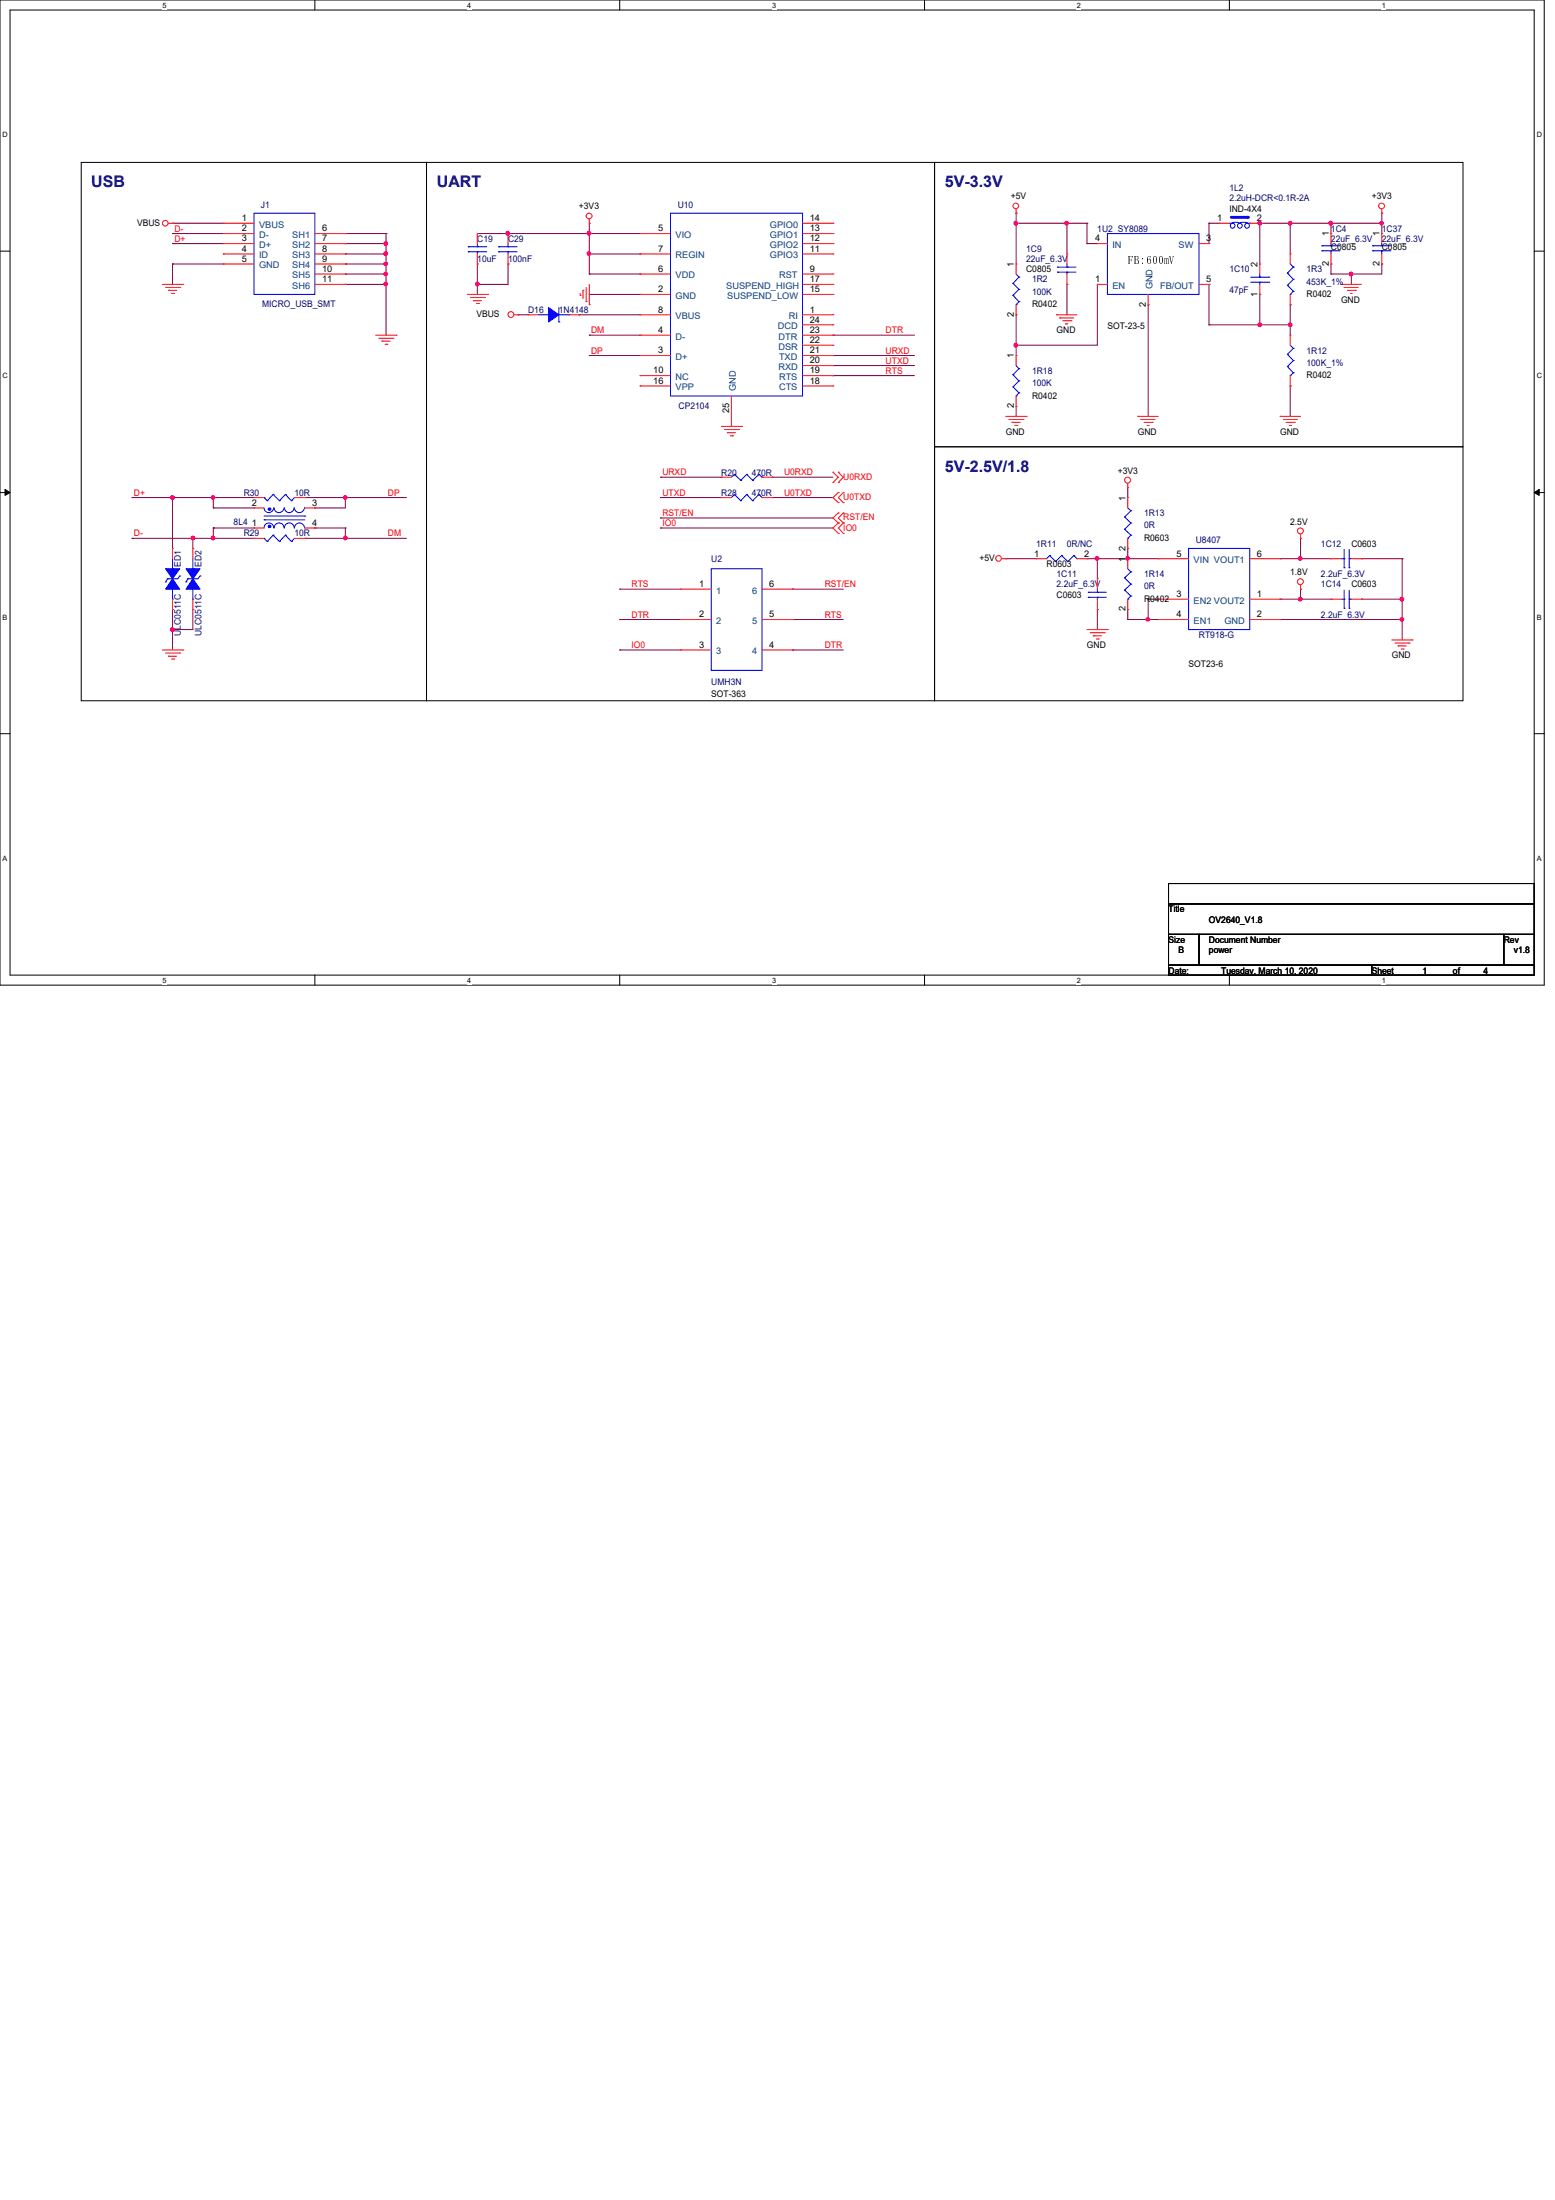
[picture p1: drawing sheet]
<svg xmlns="http://www.w3.org/2000/svg" width="210mm" height="297mm" viewBox="0 0 210 297" stroke-linecap="round" stroke-linejoin="round" font-family="sans-serif">
<path d="M0 0h208.4v133h-208.4zM1.4 1.4h205.7v130.3h-205.7z" fill="none" stroke="#000" stroke-width=".13"/>
<g fill="#fff">
<path d="M21.9 .1h.6v1.1h-.6z"/>
<path d="M21.9 131.8h.6v1.1h-.6z"/>
</g>
<path d="M42.5 0v1.4M42.5 131.7v1.3" fill="none" stroke="#000" stroke-width=".13"/>
<g fill="#fff">
<path d="M63.1 .1h.5v1.1h-.5z"/>
<path d="M63.1 131.8h.5v1.1h-.5z"/>
</g>
<path d="M83.7 0v1.4M83.7 131.7v1.3" fill="none" stroke="#000" stroke-width=".13"/>
<g fill="#fff">
<path d="M104.2 .1h.6v1.1h-.6z"/>
<path d="M104.2 131.8h.6v1.1h-.6z"/>
</g>
<path d="M124.8 0v1.4M124.8 131.7v1.3" fill="none" stroke="#000" stroke-width=".13"/>
<g fill="#fff">
<path d="M145.4 .1h.5v1.1h-.5z"/>
<path d="M145.4 131.8h.5v1.1h-.5z"/>
</g>
<path d="M165.9 0v1.4M165.9 131.7v1.3" fill="none" stroke="#000" stroke-width=".13"/>
<g fill="#fff">
<path d="M186.5 .1h.6v1.1h-.6z"/>
<path d="M186.5 131.8h.6v1.1h-.6z"/>
<path d="M.3 17.6h.8v1.1h-.8z"/>
<path d="M207.4 17.6h.8v1.1h-.8z"/>
<path d="M.3 50.2h.8v1.1h-.8z"/>
<path d="M207.4 50.2h.8v1.1h-.8z"/>
</g>
<path d="M0 33.9h1.4M207.1 33.9h1.3" fill="none" stroke="#000" stroke-width=".13"/>
<g fill="#fff">
<path d="M.3 82.8h.7v1.1h-.7z"/>
<path d="M207.4 82.8h.7v1.1h-.7z"/>
</g>
<path d="M0 66.5h1.4M.7 66.1l.7 .4-.7 .4zM207.1 66.5l.7-.4v.8zM207.1 66.5h1.3" fill="none" stroke="#000" stroke-width=".13"/>
<path d="M.7 66.1l.7 .4-.7 .4zM207.1 66.5l.7-.4v.8z" fill="#000"/>
<g fill="#fff">
<path d="M.3 115.3h.7v1.1h-.7z"/>
<path d="M207.4 115.3h.7v1.1h-.7z"/>
</g>
<path d="M11 21.9h46.6v72.7h-46.6zM57.6 21.9h68.6v72.7h-68.6zM126.2 21.9h71.3v38.4h-71.3zM126.2 60.3h71.3v34.3h-71.3zM0 99.1h1.4M207.1 99.1h1.3" fill="none" stroke="#000" stroke-width=".13"/>
<g fill="none" stroke="#7f003f" stroke-width=".13">
<path d="M79.5 39.8h.1M79.5 30.1h.1M79.5 37h.1M79.5 34.3h.1M79.5 39.8h6.9M79.5 30.1v1.4M79.5 37h6.9M79.5 34.3h6.9M78.1 42.5h.1M78.1 42.5h8.3M79.5 45.3h.1M79.5 48h.1"/>
<path d="M79.5 45.3h6.9M79.5 48h6.9M112.4 45.3h.1M112.4 50.7h.1M112.4 45.3h11M112.4 50.7h11"/>
</g>
<circle cx="79.5" cy="34.2" r=".26" fill="#f0f"/>
<circle cx="79.5" cy="34.2" r=".26" fill="none" stroke="#f0f" stroke-width=".13"/>
<path d="M79.5 34.3h.1M79.5 31.5h.1M79.5 31.5v5.5M79.5 31.5h6.9" fill="none" stroke="#7f003f" stroke-width=".13"/>
<circle cx="79.5" cy="31.5" r=".26" fill="#f0f"/>
<circle cx="79.5" cy="31.5" r=".26" fill="none" stroke="#f0f" stroke-width=".13"/>
<path d="M68.6 31.5h.1M68.6 31.5h10.9" fill="none" stroke="#7f003f" stroke-width=".13"/>
<circle cx="68.5" cy="31.5" r=".26" fill="#f0f"/>
<circle cx="68.5" cy="31.5" r=".26" fill="none" stroke="#f0f" stroke-width=".13"/>
<path d="M64.4 35.6h.1M64.4 38.4h.1M64.4 35.6v2.8M68.6 35.6h.1M68.6 35.6v2.8h-4.2" fill="none" stroke="#7f003f" stroke-width=".13"/>
<circle cx="64.4" cy="38.4" r=".26" fill="#f0f"/>
<circle cx="64.4" cy="38.4" r=".26" fill="none" stroke="#f0f" stroke-width=".13"/>
<g fill="none" stroke="#7f003f" stroke-width=".13">
<path d="M64.4 38.4h.1M64.4 31.5h.1M64.4 38.4v1.4M64.4 31.5h4.2M28.8 67.2h.1M28.8 67.2h5.5M83.7 79.5h.1M83.7 79.5h8.2M107 79.5h.1M107 79.5h6.8M83.7 87.8h.1M83.7 83.7h.1"/>
<path d="M83.7 87.8h8.2M83.7 83.7h8.2M107 87.8h.1M107 83.7h.1M107 87.8h6.8M107 83.7h6.8"/>
</g>
<path d="M28.6 67l.1-.1 .3 .1-.1 .4h-.2h-.1z" fill-rule="evenodd" fill="#f0f"/>
<path d="M28.6 67l.1-.1 .3 .1-.1 .4h-.2h-.1z" fill="none" stroke="#f0f" stroke-width=".13"/>
<path d="M46.6 72.7h.1M46.6 72.7h8.3" fill="none" stroke="#7f003f" stroke-width=".13"/>
<circle cx="46.6" cy="72.6" r=".26" fill="#f0f"/>
<circle cx="46.6" cy="72.6" r=".26" fill="none" stroke="#f0f" stroke-width=".13"/>
<path d="M46.6 67.2h.1M46.6 67.2h8.3" fill="none" stroke="#7f003f" stroke-width=".13"/>
<circle cx="46.6" cy="67.2" r=".26" fill="#f0f"/>
<circle cx="46.6" cy="67.2" r=".26" fill="none" stroke="#f0f" stroke-width=".13"/>
<g fill="none" stroke="#7f003f" stroke-width=".13">
<path d="M28.8 68.6h.1M28.8 71.3h.1M28.8 72.7h.1M28.8 68.6h5.5M28.8 71.3h5.5M28.8 72.7h5.5M41.1 67.2h.1M41.1 67.2h5.5M42.5 68.6h.1M42.5 71.3h.1M42.5 71.3h4.1M46.6 67.2h.1"/>
<path d="M46.6 71.3h.1M46.6 67.2v1.4h-4.1M46.6 71.3v1.4"/>
</g>
<path d="M28.6 72.5l.1-.1 .3 .1-.1 .3-.2 .1-.1-.1z" fill-rule="evenodd" fill="#f0f"/>
<path d="M28.6 72.5l.1-.1 .3 .1-.1 .3-.2 .1-.1-.1z" fill="none" stroke="#f0f" stroke-width=".13"/>
<path d="M23.3 67.2h.1M23.3 67.2h5.5M28.8 67.2h.1M28.8 67.2v1.4M41.1 72.7h.1M41.1 72.7h5.5" fill="none" stroke="#7f003f" stroke-width=".13"/>
<circle cx="23.3" cy="67.2" r=".26" fill="#f0f"/>
<circle cx="23.3" cy="67.2" r=".26" fill="none" stroke="#f0f" stroke-width=".13"/>
<path d="M17.8 72.7h.1M17.8 67.2h.1M17.8 72.7h8.2M17.8 67.2h5.5M23.3 67.2h.1M23.3 67.2v6.8M26 72.7h.1M26 72.7v1.3M28.8 71.3h.1M28.8 71.3v1.4M23.3 85h.1M23.3 85v2.8" fill="none" stroke="#7f003f" stroke-width=".13"/>
<circle cx="23.3" cy="85" r=".26" fill="#f0f"/>
<circle cx="23.3" cy="85" r=".26" fill="none" stroke="#f0f" stroke-width=".13"/>
<path d="M26 72.7h.1M26 72.7h2.8M23.3 85h.1M26 82.3h.1M26 82.3v2.7h-2.7" fill="none" stroke="#7f003f" stroke-width=".13"/>
<circle cx="26" cy="72.6" r=".26" fill="#f0f"/>
<circle cx="26" cy="72.6" r=".26" fill="none" stroke="#f0f" stroke-width=".13"/>
<path d="M46.6 31.5h.1M46.6 31.5h5.5M52.1 32.9h.1M52.1 32.9v1.4M69.9 42.5h.1M69.9 42.5h1.4M23.3 82.3h.1M23.3 82.3v2.7" fill="none" stroke="#7f003f" stroke-width=".13"/>
<circle cx="52.1" cy="32.9" r=".26" fill="#f0f"/>
<circle cx="52.1" cy="32.9" r=".26" fill="none" stroke="#f0f" stroke-width=".13"/>
<path d="M46.6 32.9h.1M46.6 34.3h.1M46.6 32.9h5.5M46.6 34.3h5.5M52.1 34.3h.1M52.1 34.3v1.3" fill="none" stroke="#7f003f" stroke-width=".13"/>
<circle cx="52.1" cy="34.2" r=".26" fill="#f0f"/>
<circle cx="52.1" cy="34.2" r=".26" fill="none" stroke="#f0f" stroke-width=".13"/>
<path d="M46.6 35.6h.1M46.6 35.6h5.5M52.1 38.4h.1M52.1 38.4v6.9" fill="none" stroke="#7f003f" stroke-width=".13"/>
<circle cx="52.1" cy="38.4" r=".26" fill="#f0f"/>
<circle cx="52.1" cy="38.4" r=".26" fill="none" stroke="#f0f" stroke-width=".13"/>
<g fill="none" stroke="#7f003f" stroke-width=".13">
<path d="M23.3 35.6h.1M23.3 32.9h.1M23.3 31.5h.1M23.3 30.1h.1M23.3 35.6h6.8M23.3 35.6v2.8M23.3 32.9h6.8M23.3 31.5h6.8M23.3 30.1h6.8M46.6 37h.1M46.6 38.4h.1M46.6 38.4h5.5"/>
<path d="M52.1 35.6h.1M52.1 35.6v1.4h-5.5"/>
</g>
<circle cx="52.1" cy="35.6" r=".25" fill="#f0f"/>
<circle cx="52.1" cy="35.6" r=".25" fill="none" stroke="#f0f" stroke-width=".13"/>
<path d="M52.1 31.5h.1M52.1 37h.1M52.1 31.5v1.4M52.1 37v1.4" fill="none" stroke="#7f003f" stroke-width=".13"/>
<circle cx="52.1" cy="37" r=".26" fill="#f0f"/>
<circle cx="52.1" cy="37" r=".26" fill="none" stroke="#f0f" stroke-width=".13"/>
<g fill="none" stroke="#7f003f" stroke-width=".13">
<path d="M144 30.1h.1M144 30.1h2.7M186.5 28.8h.1M186.5 28.8v1.3M112.4 48h.1M112.4 49.4h.1M112.4 48h11M112.4 49.4h11M89.2 64.4h.1M89.2 67.2h.1M89.2 71.3h.1M89.2 69.9h.1"/>
<path d="M89.2 67.2h8.2M89.2 64.4h8.2M89.2 71.3h23.2M89.2 69.9h23.2M104.2 67.2h.1M104.2 64.4h.1M104.2 67.2h8.2M104.2 64.4h8.2"/>
</g>
<circle cx="144" cy="30.1" r=".26" fill="#f0f"/>
<circle cx="144" cy="30.1" r=".26" fill="none" stroke="#f0f" stroke-width=".13"/>
<path d="M148.1 38.4h.1M148.1 38.4v8.2h-10.9M137.2 46.6h.1" fill="none" stroke="#7f003f" stroke-width=".13"/>
<circle cx="137.1" cy="46.6" r=".26" fill="#f0f"/>
<circle cx="137.1" cy="46.6" r=".26" fill="none" stroke="#f0f" stroke-width=".13"/>
<g fill="none" stroke="#7f003f" stroke-width=".13">
<path d="M137.2 30.1h.1M137.2 30.1v5.5M144 30.1h.1M144 38.4h.1M144 30.1v4.2M144 38.4v4.1M146.7 30.1h.1M146.7 32.9h.1M146.7 30.1v2.8M146.7 32.9h1.4M163.2 30.1h.1M163.2 38.4h.1"/>
<path d="M163.2 30.1v2.8M163.2 38.4v5.5M163.2 30.1h1.4M174.2 30.1h.1M174.2 30.1h5.5M155 41.1h.1M155 41.1v15.1"/>
</g>
<path d="M179.5 30l.1-.1 .2 .1v.3l-.2 .1-.1-.1z" fill-rule="evenodd" fill="#f0f"/>
<path d="M179.5 30l.1-.1 .2 .1v.3l-.2 .1-.1-.1z" fill="none" stroke="#f0f" stroke-width=".13"/>
<circle cx="174.2" cy="30.1" r=".26" fill="#f0f"/>
<circle cx="174.2" cy="30.1" r=".26" fill="none" stroke="#f0f" stroke-width=".13"/>
<path d="M179.7 30.1h.1M179.7 30.1h6.8" fill="none" stroke="#7f003f" stroke-width=".13"/>
<path d="M186.3 30l.2-.1 .2 .1v.3l-.2 .1-.2-.1z" fill-rule="evenodd" fill="#f0f"/>
<path d="M186.3 30l.2-.1 .2 .1v.3l-.2 .1-.2-.1z" fill="none" stroke="#f0f" stroke-width=".13"/>
<path d="M179.5 30l.1-.1 .2 .1v.3l-.2 .1-.1-.1z" fill-rule="evenodd" fill="#f0f"/>
<path d="M179.5 30l.1-.1 .2 .1v.3l-.2 .1-.1-.1z" fill="none" stroke="#f0f" stroke-width=".13"/>
<path d="M170.1 30.1h.1M170.1 30.1h4.1M174.2 30.1h.1M174.2 30.1v4.2M179.7 37h.1M179.7 37h6.8M182.4 37h.1M186.5 30.1h.1M186.5 30.1v1.4M174.2 43.9h.1M174.2 43.9v1.4" fill="none" stroke="#7f003f" stroke-width=".13"/>
<circle cx="182.4" cy="37" r=".26" fill="#f0f"/>
<circle cx="182.4" cy="37" r=".26" fill="none" stroke="#f0f" stroke-width=".13"/>
<path d="M170.1 43.9h.1M170.1 43.9h4.1M174.2 52.1h.1M174.2 52.1v4.1" fill="none" stroke="#7f003f" stroke-width=".13"/>
<circle cx="174.2" cy="43.9" r=".26" fill="#f0f"/>
<circle cx="174.2" cy="43.9" r=".26" fill="none" stroke="#f0f" stroke-width=".13"/>
<circle cx="170.1" cy="43.9" r=".26" fill="#f0f"/>
<circle cx="170.1" cy="43.9" r=".26" fill="none" stroke="#f0f" stroke-width=".13"/>
<path d="M170.1 30.1h.1M170.1 30.1v5.5" fill="none" stroke="#7f003f" stroke-width=".13"/>
<circle cx="170.1" cy="30.1" r=".26" fill="#f0f"/>
<circle cx="170.1" cy="30.1" r=".26" fill="none" stroke="#f0f" stroke-width=".13"/>
<path d="M137.2 30.1h.1M137.2 30.1h6.8M170.1 39.8h.1M170.1 39.8v4.1h-6.9M163.2 43.9h.1M174.2 41.1h.1M174.2 41.1v2.8" fill="none" stroke="#7f003f" stroke-width=".13"/>
<circle cx="137.1" cy="30.1" r=".26" fill="#f0f"/>
<circle cx="137.1" cy="30.1" r=".26" fill="none" stroke="#f0f" stroke-width=".13"/>
<path d="M137.2 28.8h.1M137.2 28.8v1.3M179.7 30.1h.1M179.7 30.1v1.4M186.5 35.6h.1M186.5 35.6v1.4M137.2 46.6h.1M137.2 46.6v1.4" fill="none" stroke="#7f003f" stroke-width=".13"/>
<path d="M179.5 30l.1-.1 .2 .1v.3l-.2 .1-.1-.1z" fill-rule="evenodd" fill="#f0f"/>
<path d="M179.5 30l.1-.1 .2 .1v.3l-.2 .1-.1-.1z" fill="none" stroke="#f0f" stroke-width=".13"/>
<path d="M179.7 35.6h.1M179.7 35.6v1.4M182.4 37h.1M182.4 37v1.4M137.2 42.5h.1M137.2 54.9h.1M137.2 42.5v4.1M137.2 54.9v1.3M155 83.7h.1M155 83.7h1.3" fill="none" stroke="#7f003f" stroke-width=".13"/>
<circle cx="154.9" cy="83.6" r=".25" fill="#f0f"/>
<circle cx="154.9" cy="83.6" r=".25" fill="none" stroke="#f0f" stroke-width=".13"/>
<path d="M152.2 75.4h.1M152.2 75.4h4.1M155 80.9h.1M155 80.9h1.3M155 80.9v2.8" fill="none" stroke="#7f003f" stroke-width=".13"/>
<path d="M152 75.2l.2-.1 .2 .2v.3h-.2h-.2z" fill-rule="evenodd" fill="#f0f"/>
<path d="M152 75.2l.2-.1 .2 .2v.3h-.2h-.2z" fill="none" stroke="#f0f" stroke-width=".13"/>
<path d="M148.1 75.4h.1M148.1 75.4v2.7M152.2 83.7h.1M152.2 83.7h2.8" fill="none" stroke="#7f003f" stroke-width=".13"/>
<circle cx="148.1" cy="75.4" r=".26" fill="#f0f"/>
<circle cx="148.1" cy="75.4" r=".26" fill="none" stroke="#f0f" stroke-width=".13"/>
<path d="M135.8 75.4h.1M135.8 75.4h4.1M146.7 75.4h.1M146.7 75.4h1.4M152.2 65.8h.1M152.2 65.8v1.4M175.6 75.4h.1M175.6 75.4h4.1M148.1 82.3h.1M148.1 82.3v2.7M152.2 82.3h.1M152.2 82.3v1.4" fill="none" stroke="#7f003f" stroke-width=".13"/>
<circle cx="175.5" cy="75.4" r=".26" fill="#f0f"/>
<circle cx="175.5" cy="75.4" r=".26" fill="none" stroke="#f0f" stroke-width=".13"/>
<path d="M175.6 80.9h.1M175.6 80.9h4.1" fill="none" stroke="#7f003f" stroke-width=".13"/>
<circle cx="175.5" cy="80.9" r=".26" fill="#f0f"/>
<circle cx="175.5" cy="80.9" r=".26" fill="none" stroke="#f0f" stroke-width=".13"/>
<path d="M183.8 75.4h.1M183.8 75.4h5.5M172.8 83.7h.1M172.8 83.7h16.5M183.8 80.9h.1M183.8 80.9h5.5M189.3 83.7h.1M189.3 83.7v2.7" fill="none" stroke="#7f003f" stroke-width=".13"/>
<circle cx="189.2" cy="83.6" r=".25" fill="#f0f"/>
<circle cx="189.2" cy="83.6" r=".25" fill="none" stroke="#f0f" stroke-width=".13"/>
<path d="M152.2 74h.1M152.2 74v1.4M172.8 75.4h.1M175.6 72.7h.1M175.6 79.5h.1M175.6 72.7v2.7h-2.8M175.6 79.5v1.4h-2.8M172.8 80.9h.1M189.3 80.9h.1M189.3 80.9v2.8" fill="none" stroke="#7f003f" stroke-width=".13"/>
<circle cx="189.2" cy="80.9" r=".26" fill="#f0f"/>
<circle cx="189.2" cy="80.9" r=".26" fill="none" stroke="#f0f" stroke-width=".13"/>
<path d="M148.1 75.4h.1M148.1 75.4h4.1M189.3 75.4h.1M189.3 75.4v5.5" fill="none" stroke="#7f003f" stroke-width=".13"/>
<g fill="none" stroke="#f00" stroke-width=".13">
<path d="M21.9 38.4h2.8M22.4 38.8h1.9M22.7 39.2h.1M22.7 39.2h1.1M22.7 30.1h.6M23.2 39.6h.3M23.3 30.1h.1M23.5 39.6h.1M24.3 38.8h.1M24.7 38.4h.1M30.1 30.1h.1M30.1 31.5h.1"/>
<path d="M30.1 32.9h.1M30.1 34.3h.1M30.1 35.6h.1M30.1 30.1h4.2M30.1 31.5h4.2M30.1 32.9h4.2M30.1 34.3h4.2M30.1 35.6h4.2M42.5 38.4h4.1M42.5 31.5h4.1M42.5 32.9h4.1M42.5 34.3h4.1"/>
<path d="M42.5 35.6h4.1M42.5 37h4.1M46.6 31.5h.1M46.6 32.9h.1M46.6 34.3h.1M46.6 35.6h.1M46.6 37h.1M46.6 38.4h.1M63.1 39.8h2.7M65.8 39.8h.1M78.3 39.9h.1M78.3 39.6v.3"/>
<path d="M78.7 39.2h.1M78.7 39.2v1.1M79.1 38.8v1.9M79.5 30.1h.1M79.5 29.6v.5M79.5 38.4v2.7M137.2 28.8h.1M137.2 28.2v.6M181 38.4h.1M181 38.4h2.8M181.4 38.8h.1M181.4 38.8h1.9"/>
<path d="M181.9 39.2h1.1M182.3 39.6h.1M182.3 39.6h.2M183 39.2h.1M186.5 28.8h.1M186.5 28.2v.6M50.7 45.3h2.8M51.1 45.7h1.9M51.6 46.1h.1M51.6 46.1h1.1M52 46.5h.2M52.2 46.5h.1"/>
<path d="M53 45.7h.1M53.5 45.3h.1M63.5 40.2h1.9M63.9 40.6h.1M63.9 40.6h1.1M64.3 41h.3M64.6 41h.1M65.4 40.2h.1M69.4 42.5h.5M69.9 42.5h.1M79.1 40.7h.1M79.5 41.1h.1"/>
<path d="M97.4 57.6h2.7M97.8 58h1.9M98.2 58.4h.1M98.2 58.4h1.1M98.6 58.8h.3M98.9 58.8h.1M99.7 58h.1M100.1 57.6h.1M135.8 56.2h2.7M136.2 56.6h1.9M136.6 57h.1M136.6 57h1.1"/>
<path d="M137 57.4h.3M137.3 57.4h.1M138.1 56.6h.1M138.5 56.2h.1M142.6 42.5h.1M142.6 42.5h2.8M143 42.9h.1M143 42.9h1.9M143.5 43.3h1.1M143.8 43.7h.1M143.8 43.7h.3M144.6 43.3h.1"/>
<path d="M153.6 56.2h.1M153.6 56.2h2.7M154 56.6h.1M154 56.6h1.9M154.4 57h1.1M154.9 57.4h.1M154.9 57.4h.2M155.5 57h.1M172.8 56.2h.1M172.8 56.2h2.8M173.2 56.6h.1M173.2 56.6h1.9"/>
<path d="M173.6 57h1.1M174 57.4h.1M174 57.4h.3M174.7 57h.1M97.4 64.4h.1M97.4 64.4h1.3M102.9 64.4h1.3M104.2 64.4h.1M112.4 65.2h.1M112.4 63.8h.1M112.4 63.8l.8 .6-.8 .8M113.2 65.2h.1"/>
<path d="M113.2 63.8h.1M113.2 66.5h.1M113.2 67.9h.1M113.2 69.3h.1M113.2 70.6h.1M113.2 72h.1M113.2 63.8l.6 .6-.6 .8M113.2 66.5l-.8 .7 .8 .7M113.2 69.3l-.8 .6 .8 .7M113.2 70.6l-.8 .7 .8 .7M113.8 67.9h.1M113.8 66.5h.1"/>
<path d="M113.8 70.6h.1M113.8 69.3h.1M113.8 72h.1M113.8 66.5l-.6 .7 .6 .7M113.8 69.3l-.6 .6 .6 .7M113.8 70.6l-.6 .7 .6 .7M135.2 75.4h.6M135.8 75.4h.1M152.2 65.8h.1M152.2 65.3v.5M175.6 72.7h.1M175.6 79.5h.1"/>
<path d="M175.6 72.1v.6M175.6 79v.5M21.9 87.8h2.8M22.4 88.2h1.9M22.7 88.6h.1M22.7 88.6h1.1M23.2 89h.3M23.5 89h.1M24.3 88.2h.1M24.7 87.8h.1M146.7 85h2.8M147.2 85.4h1.9"/>
<path d="M147.6 85.9h.1M147.6 85.9h1.1M148 86.3h.3M148.3 86.3h.1M149.1 85.4h.1M149.5 85h.1M187.9 86.4h2.7M188.3 86.8h1.9M188.7 87.2h.1M188.7 87.2h1.1M189.1 87.6h.3M189.4 87.6h.1"/>
<path d="M190.2 86.8h.1M190.6 86.4h.1"/>
<circle cx="22.3" cy="30.1" r=".38"/>
<circle cx="79.5" cy="29.2" r=".39"/>
<circle cx="137.1" cy="27.8" r=".38"/>
<circle cx="186.5" cy="27.8" r=".39"/>
<circle cx="69" cy="42.5" r=".39"/>
<circle cx="134.8" cy="75.4" r=".38"/>
<circle cx="152.2" cy="64.8" r=".4"/>
<circle cx="175.5" cy="71.7" r=".4"/>
<circle cx="175.5" cy="78.5" r=".4"/>
</g>
<path d="M157.7 119.3h49.4v2.7h-49.4zM157.7 122h49.4v4.2h-49.4zM157.7 126.2h4.1v4.1h-4.1zM157.7 130.3h27.5v1.4h-27.5zM161.8 126.2h41.2v4.1h-41.2zM185.2 130.3h21.9v1.4h-21.9zM203 126.2h4.1v4.1h-4.1z" fill="none" stroke="#000" stroke-width=".13"/>
<g fill="none" stroke="#00f" stroke-width=".13">
<path d="M34.3 28.8h8.2v11h-8.2zM22.6 78.1h.1M22.6 78.1h1.4M23.3 76.8h.1M23.3 75.4v1.4M23.3 79.5v1.4M99.1 64.1h.1M99.1 64.1l-.4 .3M99.1 64.1l.9 .8M100 64.9h.1M100.8 64.1h.1M100.8 64.1l-.8 .8"/>
<path d="M100.8 64.1l.8 .8M101.6 64.9h.1M102.4 64.1h.1M102.4 64.1l-.8 .8M102.4 64.1l.5 .3M102.9 64.4h.1M23.3 80.9h.1"/>
</g>
<path d="M22.4 76.8h1.9l-1 1.3z" fill-rule="evenodd" fill="#00f"/>
<path d="M22.4 76.8h1.9l-1 1.3zM22.4 78.6h.1M22.6 78.1l-.2 .5M24.3 77.8h.1M24.3 77.8l-.3 .3" fill="none" stroke="#00f" stroke-width=".13"/>
<path d="M23.3 78.1l1 1.4h-1.9z" fill-rule="evenodd" fill="#00f"/>
<g fill="none" stroke="#00f" stroke-width=".13">
<path d="M173.8 36.9h.1M173.8 38.5h.1M173.8 36.9l.8 .8M173.8 38.5l.8 .8M174.2 39.8h.1M174.2 35.6l.4 .5M174.6 36.1h.1M174.6 37.7h.1M174.6 39.3h.1M174.6 36.1l-.8 .8M174.6 37.7l-.8 .8M174.6 39.3l-.4 .5"/>
<path d="M23.3 78.1l1 1.4h-1.9zM25.4 78.1h.1M25.4 78.1h1.3M26 76.8h.1M26 75.4v1.4M26 79.5v1.4M151.8 69.8h.1M151.8 71.5h.1M151.8 69.8l.9 .8M151.8 71.5l.9 .8M152.2 72.7h.1M152.2 68.6l.5 .4"/>
<path d="M152.7 69h.1M152.7 70.6h.1M152.7 72.3h.1M152.7 69l-.9 .8M152.7 70.6l-.9 .9M152.7 72.3l-.5 .4M160.4 74h8.3v11h-8.3zM26 80.9h.1"/>
</g>
<g fill="none" stroke="#f00" stroke-width=".13">
<path d="M174.2 34.3h.1M174.2 34.3v1.3M174.2 39.8v1.3M174.2 41.1h.1M23.3 74h.1M23.3 74v1.4M152.2 67.2h.1M152.2 74h.1M152.2 67.2v1.4M152.2 72.7v1.3M156.3 75.4h.1M156.3 75.4h4.1"/>
<path d="M168.7 75.4h4.1M172.8 75.4h.1M23.3 82.3h.1M23.3 80.9v1.4M156.3 83.7h.1M156.3 80.9h.1M156.3 83.7h4.1M156.3 80.9h4.1M168.7 83.7h4.1M168.7 80.9h4.1M172.8 83.7h.1M172.8 80.9h.1"/>
</g>
<path d="M25.1 76.8h1.9l-1 1.3z" fill-rule="evenodd" fill="#00f"/>
<path d="M25.1 76.8h1.9l-1 1.3zM25.1 78.6h.1M25.4 78.1l-.3 .5M27 77.8h.1M27 77.8l-.3 .3" fill="none" stroke="#00f" stroke-width=".13"/>
<path d="M26 78.1l1 1.4h-1.9z" fill-rule="evenodd" fill="#00f"/>
<g fill="none" stroke="#00f" stroke-width=".13">
<path d="M142.7 36.1h.1M142.7 36.7h.1M142.7 36.1h2.5M142.7 36.7h2.5M144 36.7h.1M144 36.1h.1M144 35.6v.5M144 36.7v.3M168.8 37.4h2.5M168.8 38.1h2.5M170.1 38.1h.1M170.1 37.4h.1"/>
<path d="M170.1 37v.4M170.1 38.1v.3M171.3 37.4h.1M171.3 38.1h.1M72.7 42.5h1.3M74 42.5h.1M75.4 43.5h.1M75.4 41.5v2M75.4 42.5h1.4M76.8 42.5h.1M136.7 50.6h.1M136.7 52.2h.1"/>
<path d="M136.7 50.6l.8 .8M136.7 52.2l.8 .8M137.2 53.5h.1M137.2 49.4l.3 .4M137.5 49.8h.1M137.5 51.4h.1M137.5 53h.1M137.5 49.8l-.8 .8M137.5 51.4l-.8 .8M137.5 53l-.3 .5M173.8 47.8h.1M173.8 49.5h.1"/>
<path d="M173.8 47.8l.8 .9M173.8 49.5l.8 .8M174.2 50.7h.1M174.2 46.6l.4 .4M174.6 47h.1M174.6 48.7h.1M174.6 50.3h.1M174.6 47l-.8 .8M174.6 48.7l-.8 .8M174.6 50.3l-.4 .4M26 78.1l1 1.4h-1.9zM35.6 72.7h.1"/>
<path d="M35.6 72.7l.5 .4M36.1 73.1h.1M36.9 72.3h.1M36.9 72.3l.8 .8M36.9 72.3l-.8 .8M37.7 73.1h.1M38.5 72.3h.1M38.5 72.3l.8 .8M38.5 72.3l-.8 .8M39.3 73.1h.1M39.8 72.7l-.5 .4M151.8 78h.1"/>
<path d="M151.8 79.7h.1M151.8 78l.9 .9M151.8 79.7l.9 .8M152.2 76.8l.5 .4M152.7 77.2h.1M152.7 78.9h.1M152.7 77.2l-.9 .8M152.7 78.9l-.9 .8M152.2 80.9h.1M152.7 80.5h.1M152.7 80.5l-.5 .4"/>
</g>
<g fill="none" stroke="#f00" stroke-width=".13">
<path d="M144 38.4h.1M144 34.3h.1M144 34.3v1.3M144 37v1.4M170.1 39.8h.1M170.1 35.6h.1M170.1 35.6v1.4M170.1 38.4v1.4M137.2 48h.1M137.2 54.9h.1M137.2 48v1.4M137.2 53.5v1.4"/>
<path d="M174.2 45.3h.1M174.2 52.1h.1M174.2 45.3v1.3M174.2 50.7v1.4M26 74h.1M26 74v1.4M34.3 72.7h.1M34.3 72.7h1.3M39.8 72.7h1.3M41.1 72.7h.1M152.2 75.4h.1M152.2 75.4v1.4"/>
<path d="M26 82.3h.1M26 80.9v1.4M152.2 82.3h.1M152.2 80.9v1.4"/>
</g>
<path d="M74 41.5l1.4 1-1.4 1z" fill-rule="evenodd" fill="#00f"/>
<g fill="none" stroke="#00f" stroke-width=".13">
<path d="M149.5 31.5h12.3v8.3h-12.3zM74 41.5l1.4 1-1.4 1zM35.6 71.3a.66 .66 0 0 1 .7-.7 .66 .66 0 0 1 .7 .7M35.6 70.2h.1M35.6 69.7h5.5M35.6 70.2h5.5M37 68.5a.66 .66 0 0 1-.7 .7 .66 .66 0 0 1-.7-.6M37 71.3a.68 .68 0 0 1 .7-.7 .68 .68 0 0 1 .7 .7M38.4 68.5a.68 .68 0 0 1-.7 .7 .68 .68 0 0 1-.7-.6M38.4 71.3a.66 .66 0 0 1 .7-.7 .66 .66 0 0 1 .6 .7M39.7 68.5a.66 .66 0 0 1-.6 .7 .66 .66 0 0 1-.7-.6M39.8 71.3a.68 .68 0 0 1 .6-.7 .68 .68 0 0 1 .7 .7"/>
<path d="M41.1 68.5a.68 .68 0 0 1-.7 .7 .68 .68 0 0 1-.6-.6M41.1 69.7h.1"/>
</g>
<g fill="none" stroke="#f00" stroke-width=".13">
<path d="M148.1 38.4h.1M148.1 32.9h.1M148.1 38.4h1.4M148.1 32.9h1.4M155 39.8v1.3M161.8 38.4h1.4M161.8 32.9h1.4M163.2 32.9h.1M163.2 38.4h.1M71.3 42.5h.1M71.3 42.5h1.4M76.8 42.5h1.3"/>
<path d="M78.1 42.5h.1M155 41.1h.1"/>
</g>
<path d="M36.2 70.9h.3v.3h-.3z" fill-rule="evenodd" fill="#00f"/>
<path d="M36.2 70.9h.3v.3h-.3z" fill="none" stroke="#00f" stroke-width=".13"/>
<path d="M36.2 68.6h.3v.3h-.3z" fill-rule="evenodd" fill="#00f"/>
<g fill="none" stroke="#00f" stroke-width=".13">
<path d="M63.2 33.3h.1M63.2 34h.1M63.2 33.3h2.5M63.2 34h2.5M64.4 34h.1M64.4 33.3h.1M64.4 32.9v.4M64.4 34v.3M67.3 33.3h.1M67.3 34h.1M67.3 33.3h2.5M67.3 34h2.5"/>
<path d="M68.6 34h.1M68.6 33.3h.1M68.6 32.9v.4M68.6 34v.3M90.5 28.8h17.8v24.7h-17.8zM178.4 33.9h.1M178.4 33.2h.1M178.4 33.9h2.5M178.4 33.2h2.5M179.7 33.2h.1M179.7 33.9h.1M179.7 32.9v.3"/>
<path d="M179.7 33.9v.4M185.3 33.9h.1M185.3 33.2h.1M185.3 33.9h2.4M185.3 33.2h2.4M186.5 33.2h.1M186.5 33.9h.1M186.5 32.9v.3M186.5 33.9v.4M35.6 67.2h.1M35.6 67.2l.5 .4M36.1 67.6h.1"/>
<path d="M36.2 68.6h.3v.3h-.3zM36.9 66.8h.1M36.9 66.8l.8 .8M36.9 66.8l-.8 .8M37.7 67.6h.1M38.5 66.8h.1M38.5 66.8l.8 .8M38.5 66.8l-.8 .8M39.3 67.6h.1M39.8 67.2l-.5 .4M96 76.8h6.9v13.7h-6.9zM99.1 66.8h.1"/>
<path d="M99.1 66.8l-.4 .4M99.1 66.8l.9 .8M100 67.6h.1M100.8 66.8h.1M100.8 66.8l-.8 .8M100.8 66.8l.8 .8M101.6 67.6h.1M102.4 66.8h.1M102.4 66.8l-.8 .8M102.4 66.8l.5 .4M102.9 67.2h.1M141.7 75h.1"/>
<path d="M141.7 75l-.4 .4M141.7 75l.8 .8M142.5 75.8h.1M143.3 75h.1M143.3 75l-.8 .8M143.3 75l.8 .8M144.1 75.8h.1M144.9 75h.1M144.9 75l-.8 .8M144.9 75l.5 .4M145.4 75.4h.1M146.9 80h.1"/>
<path d="M146.9 80h2.5M148.1 80h.1M148.1 79.5v.5M181.4 79.7v2.4M182.1 79.7v2.4M146.9 80.6h.1M146.9 80.6h2.5M148.1 80.6h.1M148.1 80.6v.3M181 80.9h.4M181.4 82.1h.1M181.4 80.9h.1"/>
<path d="M182.1 80.9h.1M182.1 82.1h.1M182.1 80.9h.3"/>
</g>
<g fill="none" stroke="#f00" stroke-width=".13">
<path d="M64.4 35.6h.1M64.4 31.5h.1M64.4 31.5v1.4M64.4 34.3v1.3M68.6 35.6h.1M68.6 31.5h.1M68.6 31.5v1.4M68.6 34.3v1.3M86.4 31.5h.1M86.4 34.3h.1M86.4 37h.1M86.4 39.8h.1"/>
<path d="M86.4 31.5h4.1M86.4 34.3h4.1M86.4 37h4.1M86.4 39.8h4.1M108.3 31.5h4.1M108.3 34.3h4.1M108.3 37h4.1M108.3 39.8h4.1M108.3 30.1h4.1M108.3 32.9h4.1M108.3 38.4h4.1M112.4 30.1h.1"/>
<path d="M112.4 31.5h.1M112.4 32.9h.1M112.4 34.3h.1M112.4 37h.1M112.4 38.4h.1M112.4 39.8h.1M179.7 31.5h.1M179.7 35.6h.1M179.7 31.5v1.4M179.7 34.3v1.3M186.5 31.5h.1M186.5 35.6h.1"/>
<path d="M186.5 31.5v1.4M186.5 34.3v1.3M86.4 42.5h.1M86.4 45.3h.1M86.4 48h.1M86.4 52.1h.1M86.4 50.7h.1M86.4 42.5h4.1M86.4 45.3h4.1M86.4 48h4.1M86.4 52.1h4.1M86.4 50.7h4.1"/>
<path d="M98.7 57.6h.1M98.7 53.5v4.1M108.3 42.5h4.1M108.3 45.3h4.1M108.3 48h4.1M108.3 52.1h4.1M108.3 43.9h4.1M108.3 46.6h4.1M108.3 49.4h4.1M108.3 50.7h4.1M112.4 42.5h.1M112.4 43.9h.1"/>
<path d="M112.4 45.3h.1M112.4 46.6h.1M112.4 48h.1M112.4 49.4h.1M112.4 50.7h.1M112.4 52.1h.1M34.3 71.3h.1M34.3 68.6h.1M34.3 67.2h.1M34.3 71.3h1.3M34.3 68.6h1.3M34.3 67.2h1.3"/>
<path d="M39.8 67.2h1.3M41.1 67.2h.1M41.1 71.3h1.4M41.1 68.6h1.4M42.5 71.3h.1M42.5 68.6h.1M91.9 79.5h.1M91.9 79.5h4.1M97.4 67.2h.1M97.4 67.2h1.3M102.9 67.2h1.3M102.9 79.5h4.1"/>
<path d="M104.2 67.2h.1M107 79.5h.1M139.9 75.4h.1M139.9 75.4h1.4M145.4 75.4h1.3M146.7 75.4h.1M148.1 78.1h.1M148.1 78.1v1.4M91.9 83.7h.1M91.9 87.8h.1M91.9 83.7h4.1M91.9 87.8h4.1"/>
<path d="M102.9 83.7h4.1M102.9 87.8h4.1M107 83.7h.1M107 87.8h.1M148.1 82.3h.1M148.1 80.9v1.4M179.7 80.9h.1M179.7 80.9h1.3M182.4 80.9h1.4M183.8 80.9h.1"/>
</g>
<path d="M166.2 29.3h2.2" fill="none" stroke="#00f" stroke-width=".38"/>
<circle cx="168.4" cy="29.3" r=".19" fill="#00f"/>
<g fill="none" stroke="#00f" stroke-width=".13">
<path d="M136.7 38.3h.1M136.7 39.9h.1M136.7 38.3l.8 .8M136.7 39.9l.8 .8M137.2 37l.3 .4M137.5 37.4h.1M137.5 39.1h.1M137.5 37.4l-.8 .9M137.5 39.1l-.8 .8M165.9 30.1h.5M166.3 30.1h1M166.4 30.1h.1"/>
<path d="M167.4 30.1h1M168.3 30.1h.4M168.7 30.1h.1M137.2 41.1h.1M137.5 40.7h.1M137.5 40.7l-.3 .4M181 75.4h.4M181.4 76.7h.1M181.4 75.4h.1M181.4 74.2v2.5M182.1 75.4h.1M182.1 76.7h.1"/>
<path d="M182.1 75.4h.3M182.1 74.2v2.5"/>
<circle cx="166.4" cy="30.5" r=".33"/>
<circle cx="167.3" cy="30.5" r=".33"/>
<circle cx="168.3" cy="30.5" r=".33"/>
</g>
<path d="M137.2 35.6h.1M137.2 35.6v1.4M164.6 30.1h.1M164.6 30.1h1.3M168.7 30.1h1.4M170.1 30.1h.1M137.2 42.5h.1M137.2 41.1v1.4M179.7 75.4h.1M179.7 75.4h1.3M182.4 75.4h1.4M183.8 75.4h.1" fill="none" stroke="#f00" stroke-width=".13"/>
<circle cx="79.5" cy="34.2" r=".26" fill="#f0f"/>
<circle cx="79.5" cy="34.2" r=".26" fill="none" stroke="#f0f" stroke-width=".13"/>
<circle cx="79.5" cy="31.5" r=".26" fill="#f0f"/>
<circle cx="79.5" cy="31.5" r=".26" fill="none" stroke="#f0f" stroke-width=".13"/>
<circle cx="68.5" cy="31.5" r=".26" fill="#f0f"/>
<circle cx="68.5" cy="31.5" r=".26" fill="none" stroke="#f0f" stroke-width=".13"/>
<circle cx="64.4" cy="38.4" r=".26" fill="#f0f"/>
<circle cx="64.4" cy="38.4" r=".26" fill="none" stroke="#f0f" stroke-width=".13"/>
<path d="M28.6 67l.1-.1 .3 .1-.1 .4h-.2h-.1z" fill-rule="evenodd" fill="#f0f"/>
<path d="M28.6 67l.1-.1 .3 .1-.1 .4h-.2h-.1z" fill="none" stroke="#f0f" stroke-width=".13"/>
<circle cx="46.6" cy="72.6" r=".26" fill="#f0f"/>
<circle cx="46.6" cy="72.6" r=".26" fill="none" stroke="#f0f" stroke-width=".13"/>
<circle cx="46.6" cy="67.2" r=".26" fill="#f0f"/>
<circle cx="46.6" cy="67.2" r=".26" fill="none" stroke="#f0f" stroke-width=".13"/>
<path d="M28.6 72.5l.1-.1 .3 .1-.1 .3-.2 .1-.1-.1z" fill-rule="evenodd" fill="#f0f"/>
<path d="M28.6 72.5l.1-.1 .3 .1-.1 .3-.2 .1-.1-.1z" fill="none" stroke="#f0f" stroke-width=".13"/>
<circle cx="23.3" cy="67.2" r=".26" fill="#f0f"/>
<circle cx="23.3" cy="67.2" r=".26" fill="none" stroke="#f0f" stroke-width=".13"/>
<circle cx="23.3" cy="85" r=".26" fill="#f0f"/>
<circle cx="23.3" cy="85" r=".26" fill="none" stroke="#f0f" stroke-width=".13"/>
<circle cx="26" cy="72.6" r=".26" fill="#f0f"/>
<circle cx="26" cy="72.6" r=".26" fill="none" stroke="#f0f" stroke-width=".13"/>
<circle cx="52.1" cy="32.9" r=".26" fill="#f0f"/>
<circle cx="52.1" cy="32.9" r=".26" fill="none" stroke="#f0f" stroke-width=".13"/>
<circle cx="52.1" cy="34.2" r=".26" fill="#f0f"/>
<circle cx="52.1" cy="34.2" r=".26" fill="none" stroke="#f0f" stroke-width=".13"/>
<circle cx="52.1" cy="38.4" r=".26" fill="#f0f"/>
<circle cx="52.1" cy="38.4" r=".26" fill="none" stroke="#f0f" stroke-width=".13"/>
<circle cx="52.1" cy="35.6" r=".25" fill="#f0f"/>
<circle cx="52.1" cy="35.6" r=".25" fill="none" stroke="#f0f" stroke-width=".13"/>
<circle cx="52.1" cy="37" r=".26" fill="#f0f"/>
<circle cx="52.1" cy="37" r=".26" fill="none" stroke="#f0f" stroke-width=".13"/>
<circle cx="144" cy="30.1" r=".26" fill="#f0f"/>
<circle cx="144" cy="30.1" r=".26" fill="none" stroke="#f0f" stroke-width=".13"/>
<circle cx="137.1" cy="46.6" r=".26" fill="#f0f"/>
<circle cx="137.1" cy="46.6" r=".26" fill="none" stroke="#f0f" stroke-width=".13"/>
<path d="M179.5 30l.1-.1 .2 .1v.3l-.2 .1-.1-.1z" fill-rule="evenodd" fill="#f0f"/>
<path d="M179.5 30l.1-.1 .2 .1v.3l-.2 .1-.1-.1z" fill="none" stroke="#f0f" stroke-width=".13"/>
<circle cx="174.2" cy="30.1" r=".26" fill="#f0f"/>
<circle cx="174.2" cy="30.1" r=".26" fill="none" stroke="#f0f" stroke-width=".13"/>
<path d="M186.3 30l.2-.1 .2 .1v.3l-.2 .1-.2-.1z" fill-rule="evenodd" fill="#f0f"/>
<path d="M186.3 30l.2-.1 .2 .1v.3l-.2 .1-.2-.1z" fill="none" stroke="#f0f" stroke-width=".13"/>
<path d="M179.5 30l.1-.1 .2 .1v.3l-.2 .1-.1-.1z" fill-rule="evenodd" fill="#f0f"/>
<path d="M179.5 30l.1-.1 .2 .1v.3l-.2 .1-.1-.1z" fill="none" stroke="#f0f" stroke-width=".13"/>
<circle cx="182.4" cy="37" r=".26" fill="#f0f"/>
<circle cx="182.4" cy="37" r=".26" fill="none" stroke="#f0f" stroke-width=".13"/>
<circle cx="174.2" cy="43.9" r=".26" fill="#f0f"/>
<circle cx="174.2" cy="43.9" r=".26" fill="none" stroke="#f0f" stroke-width=".13"/>
<circle cx="170.1" cy="43.9" r=".26" fill="#f0f"/>
<circle cx="170.1" cy="43.9" r=".26" fill="none" stroke="#f0f" stroke-width=".13"/>
<circle cx="170.1" cy="30.1" r=".26" fill="#f0f"/>
<circle cx="170.1" cy="30.1" r=".26" fill="none" stroke="#f0f" stroke-width=".13"/>
<circle cx="137.1" cy="30.1" r=".26" fill="#f0f"/>
<circle cx="137.1" cy="30.1" r=".26" fill="none" stroke="#f0f" stroke-width=".13"/>
<path d="M179.5 30l.1-.1 .2 .1v.3l-.2 .1-.1-.1z" fill-rule="evenodd" fill="#f0f"/>
<path d="M179.5 30l.1-.1 .2 .1v.3l-.2 .1-.1-.1z" fill="none" stroke="#f0f" stroke-width=".13"/>
<circle cx="154.9" cy="83.6" r=".25" fill="#f0f"/>
<circle cx="154.9" cy="83.6" r=".25" fill="none" stroke="#f0f" stroke-width=".13"/>
<path d="M152 75.2l.2-.1 .2 .2v.3h-.2h-.2z" fill-rule="evenodd" fill="#f0f"/>
<path d="M152 75.2l.2-.1 .2 .2v.3h-.2h-.2z" fill="none" stroke="#f0f" stroke-width=".13"/>
<circle cx="148.1" cy="75.4" r=".26" fill="#f0f"/>
<circle cx="148.1" cy="75.4" r=".26" fill="none" stroke="#f0f" stroke-width=".13"/>
<circle cx="175.5" cy="75.4" r=".26" fill="#f0f"/>
<circle cx="175.5" cy="75.4" r=".26" fill="none" stroke="#f0f" stroke-width=".13"/>
<circle cx="175.5" cy="80.9" r=".26" fill="#f0f"/>
<circle cx="175.5" cy="80.9" r=".26" fill="none" stroke="#f0f" stroke-width=".13"/>
<circle cx="189.2" cy="83.6" r=".25" fill="#f0f"/>
<circle cx="189.2" cy="83.6" r=".25" fill="none" stroke="#f0f" stroke-width=".13"/>
<circle cx="189.2" cy="80.9" r=".26" fill="#f0f"/>
<circle cx="189.2" cy="80.9" r=".26" fill="none" stroke="#f0f" stroke-width=".13"/>
<g font-size="2.2" fill="#00007f">
<text x="12.3" y="25.3">USB</text>
<text x="59" y="25.3">UART</text>
<text x="127.6" y="25.3">5V-3.3V</text>
<text x="127.6" y="63.8">5V-2.5V/1.8</text>
</g>
<text font-size="1.6" x="152.2" y="35.7">FB:600mV</text>
<g font-size="1.2">
<text x="32.6" y="29.8">1</text>
<text x="78.1" y="28.3">+3V3</text>
<text x="109.3" y="29.8">14</text>
<text x="136.4" y="26.9">+5V</text>
<text x="164.3" y="29.8">1</text>
<text x="165.9" y="28.6">IND-4X4</text>
<text x="169.7" y="29.8">2</text>
<text x="185.2" y="26.9">+3V3</text>
<text x="18.5" y="30.5">VBUS</text>
<text x="32.6" y="31.2">2</text>
<text x="32.6" y="32.6">3</text>
<text x="32.6" y="34">4</text>
<text x="32.6" y="35.3">5</text>
<text x="43.5" y="31.2">6</text>
<text x="43.5" y="32.6">7</text>
<text x="43.5" y="34">8</text>
<text x="43.5" y="35.3">9</text>
<text x="88.9" y="31.2">5</text>
<text x="88.9" y="34">7</text>
<text x="109.3" y="31.2">13</text>
<text x="109.3" y="32.6">12</text>
<text x="109.3" y="34">11</text>
<text x="147.8" y="32.6">4</text>
<text x="162.8" y="32.6">3</text>
<text x="179.4" y="35.9" transform="rotate(-90 179.4 35.9)">2</text>
<text x="179.4" y="31.9" transform="rotate(-90 179.4 31.9)">1</text>
<text x="179.7" y="33.8">C0805</text>
<text x="186.2" y="35.9" transform="rotate(-90 186.2 35.9)">2</text>
<text x="186.2" y="31.9" transform="rotate(-90 186.2 31.9)">1</text>
<text x="186.5" y="33.8">C0805</text>
<text x="43.5" y="36.7">10</text>
<text x="43.5" y="38.1">11</text>
<text x="88.9" y="36.7">6</text>
<text x="88.9" y="39.5">2</text>
<text x="109.3" y="36.7">9</text>
<text x="109.3" y="38.1">17</text>
<text x="109.3" y="39.5">15</text>
<text x="136.9" y="36" transform="rotate(-90 136.9 36)">1</text>
<text x="138.5" y="36.8">C0805</text>
<text x="139.3" y="41.4">R0402</text>
<text x="147.8" y="38.1">1</text>
<text x="154.7" y="41.4" transform="rotate(-90 154.7 41.4)">2</text>
<text x="162.8" y="38.1">5</text>
<text x="169.8" y="40" transform="rotate(-90 169.8 40)">1</text>
<text x="169.8" y="36" transform="rotate(-90 169.8 36)">2</text>
<text x="176.4" y="40.1">R0402</text>
<text x="181" y="40.9">GND</text>
<text x="64.3" y="42.8">VBUS</text>
<text x="88.9" y="42.2">8</text>
<text x="88.9" y="45">4</text>
<text x="88.9" y="47.7">3</text>
<text x="109.3" y="42.2">1</text>
<text x="109.3" y="43.6">24</text>
<text x="109.3" y="45">23</text>
<text x="109.3" y="46.3">22</text>
<text x="109.3" y="47.7">21</text>
<text x="136.9" y="42.8" transform="rotate(-90 136.9 42.8)">2</text>
<text x="142.6" y="45">GND</text>
<text x="149.5" y="44.5">SOT-23-5</text>
<text x="88.2" y="51.8">16</text>
<text x="88.2" y="50.4">10</text>
<text x="109.3" y="49.1">20</text>
<text x="109.3" y="50.4">19</text>
<text x="109.3" y="51.8">18</text>
<text x="136.9" y="48.4" transform="rotate(-90 136.9 48.4)">1</text>
<text x="139.3" y="53.8">R0402</text>
<text x="176.4" y="51.1">R0402</text>
<text x="98.4" y="55.8" transform="rotate(-90 98.4 55.8)">25</text>
<text x="135.8" y="58.7">GND</text>
<text x="136.9" y="55.1" transform="rotate(-90 136.9 55.1)">2</text>
<text x="153.6" y="58.7">GND</text>
<text x="172.8" y="58.7">GND</text>
<text x="150.9" y="64">+3V3</text>
<text x="34" y="71">1</text>
<text x="34" y="68.3">2</text>
<text x="42.1" y="71">4</text>
<text x="42.1" y="68.3">3</text>
<text x="151.9" y="67.6" transform="rotate(-90 151.9 67.6)">1</text>
<text x="174.2" y="70.8">2.5V</text>
<text x="132.2" y="75.7">+5V</text>
<text x="139.6" y="75.1">1</text>
<text x="141.3" y="76.6">R0603</text>
<text x="146.3" y="75.1">2</text>
<text x="151.9" y="75.8" transform="rotate(-90 151.9 75.8)">1</text>
<text x="151.9" y="74.3" transform="rotate(-90 151.9 74.3)">2</text>
<text x="154.4" y="73">R0603</text>
<text x="158.8" y="75.1">5</text>
<text x="169.7" y="75.1">6</text>
<text x="174.2" y="77.7">1.8V</text>
<text x="182.4" y="73.8">C0603</text>
<text x="94.4" y="79.2">1</text>
<text x="94.4" y="83.4">2</text>
<text x="103.8" y="79.2">6</text>
<text x="103.8" y="83.4">5</text>
<text x="142.6" y="80.7">C0603</text>
<text x="151.9" y="82.6" transform="rotate(-90 151.9 82.6)">2</text>
<text x="154.4" y="81.2">R0402</text>
<text x="158.8" y="83.4">4</text>
<text x="158.8" y="80.6">3</text>
<text x="169.7" y="83.4">2</text>
<text x="169.7" y="80.6">1</text>
<text x="182.4" y="79.3">C0603</text>
<text x="94.4" y="87.5">3</text>
<text x="103.8" y="87.5">4</text>
<text x="146.7" y="87.5">GND</text>
<text x="187.9" y="88.9">GND</text>
<text x="96" y="94.1">SOT-363</text>
<text x="160.4" y="90">SOT23-6</text>
<text x="157.7" y="123.2">Title</text>
<text x="163.2" y="124.6">OV2640_V1.8</text>
<text x="157.7" y="127.3">Size</text>
<text x="157.7" y="131.4">Date:</text>
<text x="159.1" y="128.7">B</text>
<text x="163.2" y="127.3">Document Number</text>
<text x="163.2" y="128.7">power</text>
<text x="164.8" y="131.4">Tuesday, March 10, 2020</text>
<text x="185.2" y="131.4">Sheet</text>
<text x="192" y="131.4">1</text>
<text x="196.1" y="131.4">of</text>
<text x="200.2" y="131.4">4</text>
<text x="203" y="127.3">Rev</text>
<text x="204.3" y="128.7">v1.8</text>
</g>
<g font-size="1.2" fill="#00007f">
<text x="35.2" y="28">J1</text>
<text x="91.5" y="28">U10</text>
<text x="165.9" y="25.8">1L2</text>
<text x="165.9" y="27.2">2.2uH-DCR&lt;0.1R-2A</text>
<text x="64.4" y="32.7">C19</text>
<text x="64.4" y="35.4">10uF</text>
<text x="68.6" y="32.7">C29</text>
<text x="68.6" y="35.4">100nF</text>
<text x="138.5" y="34">1C9</text>
<text x="138.5" y="35.4">22uF_6.3V</text>
<text x="148.1" y="31.3">1U2 SY8089</text>
<text x="179.7" y="31.3">1C4</text>
<text x="179.7" y="32.7">22uF_6.3V</text>
<text x="186.5" y="31.3">1C37</text>
<text x="186.5" y="32.7">22uF_6.3V</text>
<text x="35.4" y="41.4">MICRO_USB_SMT</text>
<text x="139.3" y="38.1">1R2</text>
<text x="139.3" y="39.8">100K</text>
<text x="165.9" y="36.8">1C10</text>
<text x="165.9" y="39.5">47pF</text>
<text x="176.4" y="36.8">1R3</text>
<text x="176.4" y="38.4">453K_1%</text>
<text x="71.3" y="42.3">D16</text>
<text x="75.4" y="42.3">1N4148</text>
<text x="176.4" y="47.8">1R12</text>
<text x="139.3" y="50.5">1R18</text>
<text x="139.3" y="52.2">100K</text>
<text x="176.4" y="49.4">100K_1%</text>
<text x="91.6" y="55.2">CP2104</text>
<text x="97.4" y="64.2">R20</text>
<text x="101.5" y="64.2">470R</text>
<text x="31.5" y="70.8">8L4</text>
<text x="32.9" y="67">R30</text>
<text x="39.8" y="67">10R</text>
<text x="97.4" y="67">R28</text>
<text x="101.5" y="67">470R</text>
<text x="154.4" y="69.7">1R13</text>
<text x="154.4" y="71.3">0R</text>
<text x="24.4" y="76.5" transform="rotate(-90 24.4 76.5)">ED1</text>
<text x="27.2" y="76.5" transform="rotate(-90 27.2 76.5)">ED2</text>
<text x="32.9" y="72.4">R29</text>
<text x="39.8" y="72.4">10R</text>
<text x="96" y="75.9">U2</text>
<text x="139.9" y="73.8">1R11</text>
<text x="142.6" y="77.9">1C11</text>
<text x="144" y="73.8">0R/NC</text>
<text x="154.4" y="77.9">1R14</text>
<text x="161.4" y="73.3">U8407</text>
<text x="178.3" y="73.8">1C12</text>
<text x="178.3" y="77.9">2.2uF_6.3V</text>
<text x="142.6" y="79.3">2.2uF_6.3V</text>
<text x="154.4" y="79.6">0R</text>
<text x="178.3" y="79.3">1C14</text>
<text x="178.3" y="83.4">2.2uF_6.3V</text>
<text x="24.4" y="85.9" transform="rotate(-90 24.4 85.9)">ULC0511C</text>
<text x="27.2" y="85.9" transform="rotate(-90 27.2 85.9)">ULC0511C</text>
<text x="161.8" y="86.1">RT918-G</text>
<text x="96" y="92.5">UMH3N</text>
</g>
<g font-size="1.2" fill="#f00">
<text x="23.5" y="32.6">D+</text>
<text x="23.5" y="31.3">D-</text>
<text x="79.8" y="45">DM</text>
<text x="79.8" y="47.8">DP</text>
<text x="119.5" y="45">DTR</text>
<text x="119.5" y="47.8">URXD</text>
<text x="119.5" y="50.5">RTS</text>
<text x="119.5" y="49.1">UTXD</text>
<text x="89.4" y="64.2">URXD</text>
<text x="105.8" y="64.2">U0RXD</text>
<text x="113.8" y="64.8">U0RXD</text>
<text x="18.1" y="66.9">D+</text>
<text x="52.4" y="66.9">DP</text>
<text x="89.4" y="66.9">UTXD</text>
<text x="89.4" y="71">IO0</text>
<text x="89.4" y="69.7">RST/EN</text>
<text x="105.8" y="66.9">U0TXD</text>
<text x="113.8" y="67.5">U0TXD</text>
<text x="113.8" y="70.3">RST/EN</text>
<text x="113.8" y="71.6">IO0</text>
<text x="18.1" y="72.4">D-</text>
<text x="52.4" y="72.4">DM</text>
<text x="85.3" y="83.4">DTR</text>
<text x="85.3" y="79.3">RTS</text>
<text x="111.3" y="83.4">RTS</text>
<text x="111.3" y="79.3">RST/EN</text>
<text x="85.3" y="87.5">IO0</text>
<text x="111.3" y="87.5">DTR</text>
</g>
<g font-size="1.2" fill="#003f7f">
<text x="35" y="30.7">VBUS</text>
<text x="35" y="32.1">D-</text>
<text x="35" y="33.5">D+</text>
<text x="35" y="34.9">ID</text>
<text x="39.5" y="32.1">SH1</text>
<text x="39.5" y="33.5">SH2</text>
<text x="39.5" y="34.9">SH3</text>
<text x="91.2" y="32.1">VIO</text>
<text x="91.2" y="34.9">REGIN</text>
<text x="103.9" y="30.7">GPIO0</text>
<text x="103.9" y="32.1">GPIO1</text>
<text x="103.9" y="33.5">GPIO2</text>
<text x="103.9" y="34.9">GPIO3</text>
<text x="150.2" y="33.5">IN</text>
<text x="159.1" y="33.5">SW</text>
<text x="35" y="36.2">GND</text>
<text x="39.5" y="36.2">SH4</text>
<text x="39.5" y="37.6">SH5</text>
<text x="39.5" y="39">SH6</text>
<text x="91.2" y="37.6">VDD</text>
<text x="91.2" y="40.3">GND</text>
<text x="98" y="39">SUSPEND_HIGH</text>
<text x="98.2" y="40.3">SUSPEND_LOW</text>
<text x="105.2" y="37.6">RST</text>
<text x="150.2" y="39">EN</text>
<text x="155.6" y="39.1" transform="rotate(-90 155.6 39.1)">GND</text>
<text x="156.6" y="39">FB/OUT</text>
<text x="91.2" y="43.1">VBUS</text>
<text x="91.2" y="45.8">D-</text>
<text x="105" y="44.5">DCD</text>
<text x="105.1" y="45.8">DTR</text>
<text x="105.1" y="47.2">DSR</text>
<text x="106.5" y="43.1">RI</text>
<text x="91.2" y="48.6">D+</text>
<text x="91.2" y="52.7">VPP</text>
<text x="91.2" y="51.3">NC</text>
<text x="99.3" y="52.8" transform="rotate(-90 99.3 52.8)">GND</text>
<text x="105.1" y="50">RXD</text>
<text x="105.2" y="48.6">TXD</text>
<text x="105.2" y="51.3">RTS</text>
<text x="105.2" y="52.7">CTS</text>
<text x="161.1" y="76">VIN VOUT1</text>
<text x="96.7" y="80.1">1</text>
<text x="101.5" y="80.1">6</text>
<text x="161.1" y="81.5">EN2 VOUT2</text>
<text x="96.7" y="84.2">2</text>
<text x="96.7" y="88.3">3</text>
<text x="101.5" y="84.2">5</text>
<text x="101.5" y="88.3">4</text>
<text x="161.1" y="84.2">EN1</text>
<text x="165.3" y="84.2">GND</text>
</g>
<g font-size="1">
<text x="21.9" y="1">5</text>
<text x="63.1" y="1">4</text>
<text x="104.2" y="1">3</text>
<text x="145.4" y="1">2</text>
<text x="186.5" y="1">1</text>
<text x=".3" y="18.5">D</text>
<text x="207.4" y="18.5">D</text>
<text x=".3" y="51.1">C</text>
<text x="207.4" y="51.1">C</text>
<text x=".3" y="83.7">B</text>
<text x="207.4" y="83.7">B</text>
<text x=".3" y="116.2">A</text>
<text x="207.4" y="116.2">A</text>
<text x="21.9" y="132.7">5</text>
<text x="63.1" y="132.7">4</text>
<text x="104.2" y="132.7">3</text>
<text x="145.4" y="132.7">2</text>
<text x="186.5" y="132.7">1</text>
</g>
</svg>
